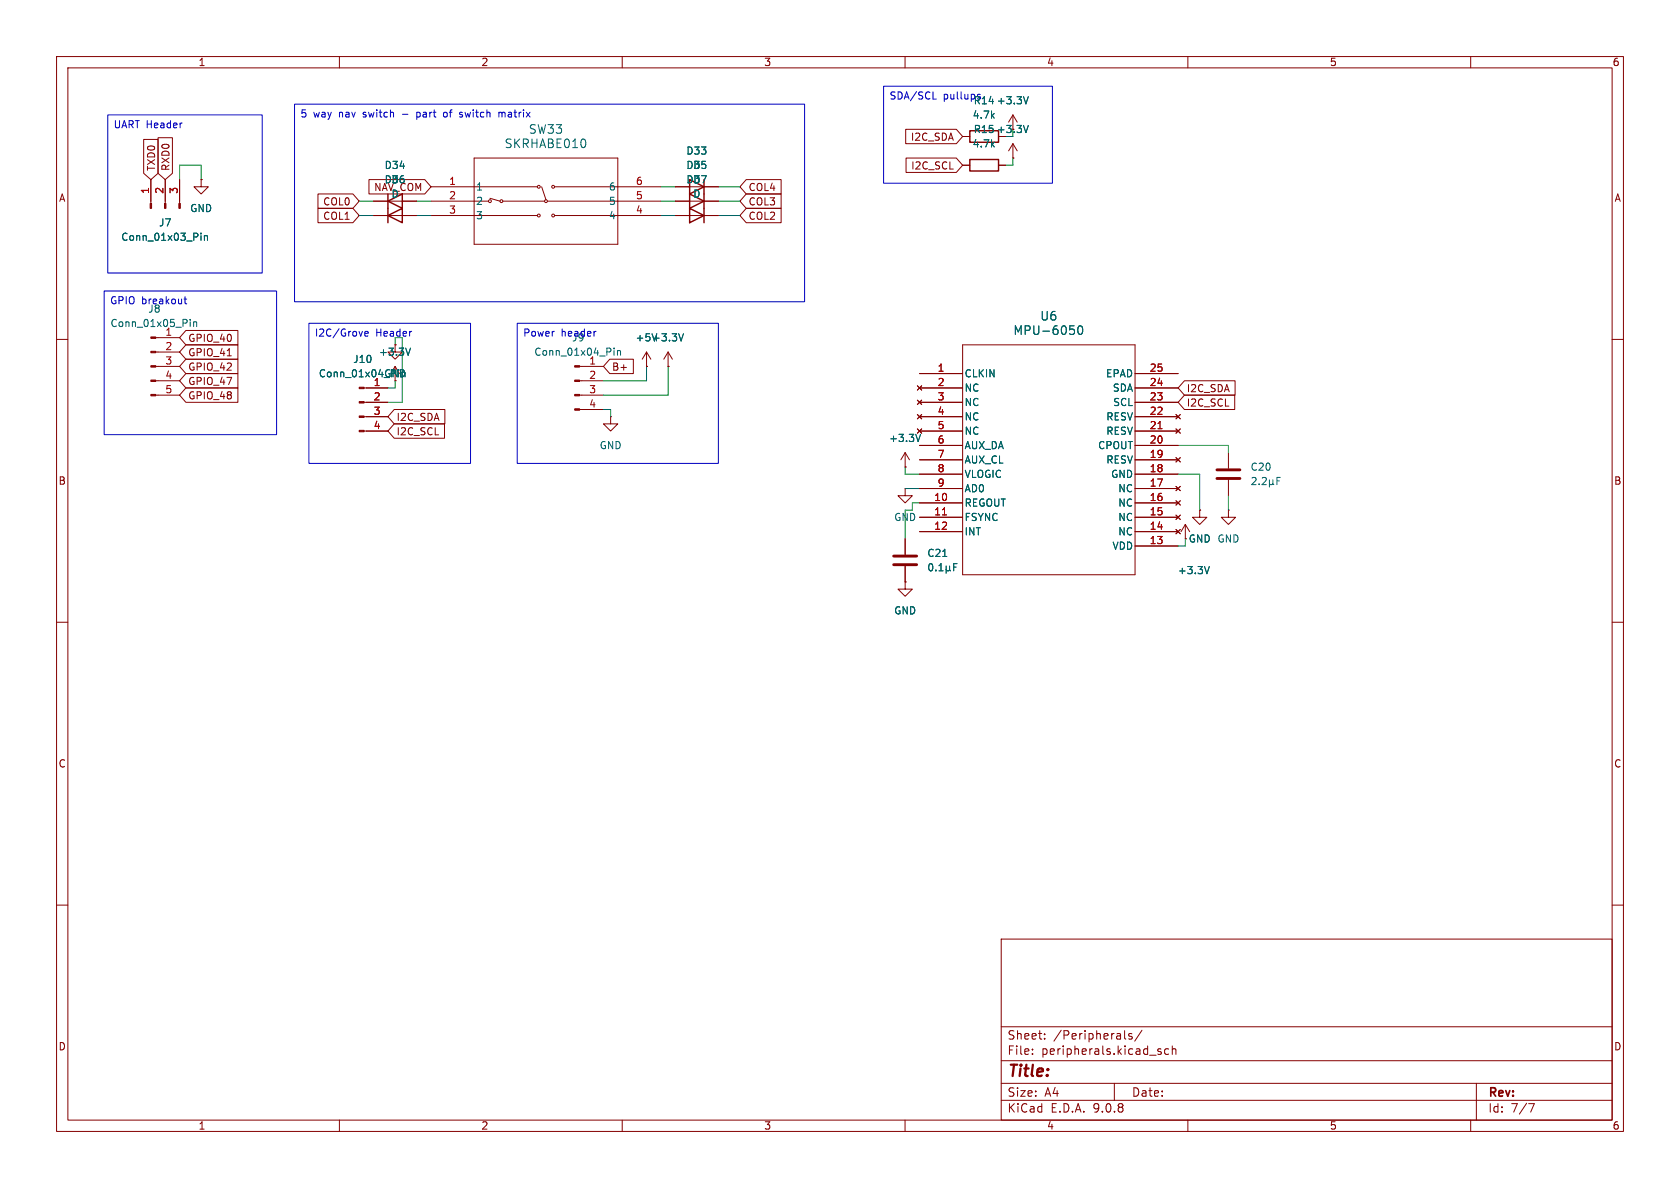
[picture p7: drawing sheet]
<svg xmlns="http://www.w3.org/2000/svg" width="297mm" height="210mm" viewBox="0 0 297 210" stroke-linecap="round" stroke-linejoin="round" font-family="sans-serif">
<g fill="none" stroke="#840000" stroke-width=".18">
<path d="M10 10h277v190h-277zM12 12h273v186h-273zM60 10v2M110 10v2M160 10v2M210 10v2M260 10v2M25.4 24.6h2.5v6l-1.2 1.2-1.3-1.2zM26.7 31.8v4.2M27.9 24.3h2.6v6.3l-1.3 1.2-1.3-1.2zM29.2 31.8v4.2M31.7 31.8v4.2"/>
<path d="M35.6 31.8v1.2h1.2l-1.2 1.3-1.3-1.3h1.3M35.6 31.8h.1M56.2 34.3h6.2l1.1 1.3-1.1 1.2h-6.2zM56.2 36.8h6.2l1.1 1.3-1.1 1.3h-6.2zM65.2 31.7h9.9l1.1 1.3-1.1 1.3h-9.9zM66 38.1h7.7M66 35.6h7.7M76.2 38.1h18.8M76.2 35.6h10.2M76.2 33h18.8M83.8 27.9h25.4v15.3h-25.4zM86.6 35.1l1.8 .5"/>
<path d="M88.9 35.6h7.4M95.8 33l.7 2.3M96.8 35.6h20M98 38.1h18.8M98 33h18.8M119.4 38.1h7.6M119.4 35.6h7.6M119.4 33h2.5M124.5 33h2.5M131.9 36.8h6.2v2.6h-6.2l-1.1-1.3zM131.9 34.3h6.2v2.5h-6.2l-1.1-1.2zM131.9 31.7h6.2v2.6h-6.2l-1.1-1.3z"/>
<path d="M160.1 22.9h9l1.1 1.2-1.1 1.3h-9zM160.2 27.9h8.9l1.1 1.3-1.1 1.3h-8.9zM170.2 29.2h1.2M170.2 24.1h1.2M176.5 29.2h1.3M179.1 27.9h.1M179.1 20.3l-.8 1.3M179.1 20.3l.7 1.3M179.1 20.3v2.6M179.1 25.4v2.5M179.1 25.4l-.8 1.3M179.1 25.4l.7 1.3"/>
<path d="M27.5 59.7h4.2M32.9 58.4h9.2v2.6h-9.2l-1.2-1.3zM10 60h2M27.5 62.2h4.2M27.5 64.8h4.2M27.5 67.3h4.2M27.5 69.9h4.2M32.9 63.5h9.2v2.5h-9.2l-1.2-1.2zM32.9 68.6h9.2v2.5h-9.2l-1.2-1.2zM32.9 66h9.2v2.6h-9.2l-1.2-1.3zM32.9 61h9.2v2.5h-9.2l-1.2-1.3zM40.2 62.9h.7"/>
<path d="M64.4 68.6h4.2M64.4 71.1h4.2M64.4 73.7h4.2M64.4 76.2h4.2M69.7 74.9h8.9v2.6h-8.9l-1.1-1.3zM69.7 72.4h8.9v2.5h-8.9l-1.1-1.2zM69.8 61v1.2h1.3l-1.3 1.3-1.2-1.3h1.2M69.8 61h.1M69.8 64.8l-.7 1.2M69.8 64.8l.8 1.2M69.8 64.8v2.5M102.5 64.8h4.2"/>
<path d="M102.5 67.3h4.2M102.5 69.9h4.2M102.5 72.4h4.2M107.8 63.5h4.2v2.5h-4.2l-1.1-1.2zM107.9 73.7v1.2h1.3l-1.3 1.3-1.2-1.3h1.2M107.9 73.7h.1M114.3 64.8h.1M114.3 62.2l-.8 1.3M114.3 62.2l.8 1.3M114.3 62.2v2.6M118.1 64.8h.1M118.1 62.2l-.8 1.3"/>
<path d="M118.1 62.2l.8 1.3M118.1 62.2v2.6M162.2 68.2l.7 .8M162.2 70.7l.7 .8M162.2 73.3l.7 .7M162.2 75.8l.7 .8M162.6 66h7.6M162.6 68.6h7.6M162.6 71.1h7.6M162.6 73.7h7.6M162.6 76.2h7.6M162.6 78.7h7.6"/>
<path d="M162.9 68.2l-.7 .8M162.9 70.7l-.7 .8M162.9 73.3l-.7 .7M162.9 75.8l-.7 .8M170.2 61h30.5v40.6h-30.5zM200.7 66h7.6M200.7 68.6h7.6M200.7 71.1h7.6M200.7 73.7h7.6M200.7 76.2h7.6M200.7 78.7h7.6M207.9 73.3l.8 .7"/>
<path d="M207.9 75.8l.8 .8M208.7 73.3l-.8 .7M208.7 75.8l-.8 .8M209.4 67.3h8.9v2.6h-8.9l-1.1-1.3zM209.4 69.8h8.9v2.6h-8.9l-1.1-1.3zM285 60h2M160 82.6h.1M160 86.4v1.2h1.3l-1.3 1.3-1.3-1.3h1.3M160 86.4h.1M160 80l-.7 1.3M160 80l.8 1.3M160 80v2.6"/>
<path d="M160 95.3v2.7M162.6 81.3h7.6M162.6 83.8h7.6M162.6 86.4h7.6M162.6 88.9h7.6M162.6 91.4h7.6M162.6 94h7.6M200.7 81.3h7.6M200.7 83.8h7.6M200.7 86.4h7.6M200.7 88.9h7.6M200.7 91.4h7.6"/>
<path d="M200.7 94h7.6M200.7 96.5h7.6M207.9 80.9l.8 .8M207.9 86l.8 .7M207.9 88.5l.8 .8M207.9 91.1l.8 .7M207.9 93.6l.8 .8M208.7 80.9l-.8 .8M208.7 86l-.8 .7M208.7 88.5l-.8 .8M208.7 91.1l-.8 .7M208.7 93.6l-.8 .8"/>
<path d="M209.5 92.7l-.7 1.3M209.5 92.7l.8 1.3M209.5 92.7v2.6M212.1 90.2v1.2h1.3l-1.3 1.3-1.3-1.3h1.3M212.1 90.2h.1M217.2 90.2v1.2h1.2l-1.2 1.3-1.3-1.3h1.3M217.2 90.2h.1M217.2 80v2.8M217.2 84.8v2.8M10 110h2M160 102.9v1.2h1.3l-1.3 1.3-1.3-1.3h1.3M160 102.9h.1"/>
<path d="M160 100.1v2.8M285 110h2M10 160h2M177 166h108v32h-108zM285 160h2M60 198v2M110 198v2M160 198v2M177 194.5h108M177 191.5h108M177 187.5h108M177 181.5h108"/>
<path d="M182.5 186.3v.1M182.5 185.5v.1M184.7 183.6v.1M184.7 182.8v.1M197 191.5v3M198.8 182.2v1.3l.2 .2M200.1 182.8l-.4-.1-.2 .2 .1 .2 .5 .2v.3h-.6M201.9 182.1l-1.3 2M204.7 185.8l.5 .2 .1 .1-.1 .2-.4 .1M204.7 185.5h.5M206.6 185.5l-.4-.1-.3 .3v.4l.1 .2h.6M207.2 185.5l.3-.1 .3 .1 .1 .9"/>
<path d="M207.2 184.9v1.5M210 198v2M260 198v2M261 191.5v6.5M270.2 195.1h1l-.6 1.5"/>
<circle cx="86.6" cy="35.6" r=".25"/>
<circle cx="88.6" cy="35.6" r=".25"/>
<circle cx="95.2" cy="38.1" r=".25"/>
<circle cx="95.2" cy="33" r=".25"/>
<circle cx="96.5" cy="35.6" r=".25"/>
<circle cx="97.8" cy="33" r=".25"/>
<circle cx="97.8" cy="38.1" r=".25"/>
</g>
<path d="M68.6 35.6l2.5-1.3v2.5zM68.6 38.1l2.5-1.3v2.6zM68.6 34.3v5.1M121.9 36.8l2.6 1.3-2.6 1.3zM121.9 31.8l2.6 1.2-2.6 1.3zM121.9 34.3l2.6 1.3-2.6 1.2zM124.5 31.8v7.6M171.4 28.2h5.1v2h-5.1zM171.4 23.1h5.1v2h-5.1z" fill="none" stroke="#840000" stroke-width=".25"/>
<g fill="none" stroke="#006464" stroke-width=".18">
<path d="M181.8 17.1l-.4 1.3M103.4 24.7l.2 .5-.2 .8M181.8 22.2l-.4 1.2M33.6 56.5v.1M33.6 56.9v.8M34.2 56.9v.8M34.2 57l.2-.1h.3l.1 .8M35.5 41.2v.1M35.5 41.6v.9M36.1 41.6v.9M36.1 41.8l.2-.2 .3 .1 .1 .8M120.8 59l-.4 1.3"/>
<path d="M189.2 57.6h.7M189.8 58.2l.2 .3-.2 .5M190.7 57.7l.2-.1a.83 .83 0 0 1 .6 .6 .83 .83 0 0 1-.3 .8l-.2 .1a.82 .82 0 0 1-.3-1.4zM72.6 61.5l-.5 1.3M108.6 61.5v.2M108.6 62v.8M109.2 62v.8M109.2 62.1l.1-.1h.3l.1 .8M162.7 76.8l-.4 1.2M164.3 99.8l.2-.2a.68 .68 0 0 1 .4 .7 .68 .68 0 0 1-.4 .6l-.2-.1-.1-.4zM166.7 98.4h.7M169.2 99.6h-.6v1.3"/>
<path d="M221.3 84.5l.5-.1 .3 .4-.8 .9h.8M222.6 85.5v.2M223.1 84.5l.5-.1 .3 .4-.8 .9h.8M224.4 85.5l.2 .2h.2l.2-.2M224.4 84.8v1.3M225 85.5l.2 .2M225 84.8v.7M225.7 85h.5M226.4 84.4h-.7v1.3M165.5 100.8v.1M166 100.9h.7M166 100l.4-.4v1.3"/>
<path d="M167.3 100.7l.1 .2h.3l.2-.2M167.3 100.1v1.2M167.9 100.7l.2 .2M167.9 100.1v.6M168.6 100.2h.4M213.8 100.1l-.4 1.3"/>
</g>
<path d="M158 98.3h4.1M158 99.8h4.1M215.1 83.1h4.1M215.1 84.6h4.1" fill="none" stroke="#840000" stroke-width=".51"/>
<g fill="#840000" stroke="#840000" stroke-width=".18">
<path d="M26.7 59.6h.8v.2h-.8z"/>
<path d="M26.7 62.1h.8v.3h-.8z"/>
<path d="M26.7 64.6h.8v.3h-.8z"/>
<path d="M26.7 67.2h.8v.2h-.8z"/>
<path d="M26.7 69.7h.8v.3h-.8z"/>
<path d="M101.6 64.6h.9v.3h-.9z"/>
<path d="M101.6 67.2h.9v.2h-.9z"/>
<path d="M101.6 69.7h.9v.3h-.9z"/>
<path d="M101.6 72.3h.9v.2h-.9z"/>
<path d="M63.5 68.5h.9v.2h-.9z"/>
<path d="M63.5 71h.9v.2h-.9z"/>
<path d="M63.5 73.5h.9v.3h-.9z"/>
<path d="M63.5 76.1h.9v.2h-.9z"/>
<path d="M26.5 36h.3v.8h-.3z"/>
<path d="M29.1 36h.2v.8h-.2z"/>
<path d="M31.6 36h.3v.8h-.3z"/>
</g>
<path d="M204.7 75.8h.7M166.6 91h.7" fill="none" stroke="#a90000" stroke-width=".18"/>
<g fill="none" stroke="#009600" stroke-width=".18">
<path d="M31.7 31.8v-2.6h3.9v2.6M63.5 38.1h2.5M63.5 35.6h2.5M73.7 38.1h2.5M73.7 35.6h2.5M116.8 33h2.6M116.8 38.1h2.6M116.8 35.6h2.6M127 33h3.8M127 38.1h3.8M127 35.6h3.8M179.1 27.9v1.3h-1.3"/>
<path d="M69.8 59.7v1.3M71.1 59.7v11.4h-2.5M69.8 67.3v1.3h-1.2M106.7 72.4h1.2v1.3M114.3 64.8v2.5h-7.6M118.1 64.8v5.1h-11.4M208.3 78.7h8.9v1.3M160 82.6v1.2h2.6M160 86.4h2.6M162.6 88.9h-1.3v1.3h-1.3v5.1M208.3 83.8h3.8v6.4M208.3 96.5h1.2"/>
<path d="M217.2 87.6v2.6"/>
</g>
<g fill="none" stroke="#0000c2" stroke-width=".18">
<path d="M52.1 18.4h90.1v34.9h-90.1zM73.7 19.8v1.3M73.8 19.8l-.1 .1M78.8 19.8l-.3 .1-.1 .2 .1 .5 .3 .1M81.3 19.9h.4M88.2 20l.4-.2 .1 .2M88.2 19.8v.9M88.9 19.8l-.2 .2M156.2 15.2h29.9v17.2h-29.9zM164.9 17.5h.6M172.9 16.7h.4M19 20.3h27.4v28h-27.4z"/>
<path d="M71.1 20.2h1M73.7 20.6l.1 .1M81.3 20.2l.5 .2M81.8 20.5l-.2 .2-.4-.1M88.7 20v.7M18.4 51.4h30.5v25.4h-30.5zM32.5 52.9h.5M32.7 52.4v1.1l.3 .2M54.6 57.2h28.6v24.7h-28.6zM64.5 59l.6-.1-.1-.3h-.3l-.2 .2 .1 .6h.4M91.4 57.2h35.6v24.7h-35.6zM105.3 58.6h.1"/>
</g>
<text font-size="2.8" fill="#840000" x="178" y="190.9">Title:</text>
<g font-size="2.1" fill="#006464">
<text x="93.4" y="23.9">SW33</text>
<text x="89.1" y="26.4">SKRHABE010</text>
<text x="179.1" y="59.4">MPU-6050</text>
<text x="183.8" y="56.9">U6</text>
</g>
<g font-size="2.1" fill="#840000">
<text x="178" y="184">Sheet:</text>
<text x="186.2" y="184">/Peripherals/</text>
<text x="178" y="186.7">File:</text>
<text x="184.1" y="186.7">peripherals.kicad_sch</text>
<text x="178" y="196.9">KiCad</text>
<text x="178" y="194.1">Size:</text>
<text x="184.7" y="194.1">A4</text>
<text x="185.7" y="196.9">E.D.A.</text>
<text x="193.3" y="196.9">9.0.8</text>
<text x="200" y="194.1">Date:</text>
<text x="263" y="194.3">Rev:</text>
<text x="263" y="196.9">Id:</text>
<text x="267.1" y="196.9">7/7</text>
</g>
<g font-size="1.8" fill="#840000">
<text x="35" y="11.9">1</text>
<text x="85" y="11.9">2</text>
<text x="135" y="11.9">3</text>
<text x="185" y="11.9">4</text>
<text x="235" y="11.9">5</text>
<text x="285" y="11.9">6</text>
<text x="160.9" y="25.1">I2C_SDA</text>
<text x="10.3" y="35.9">A</text>
<text x="27.6" y="30.3" transform="rotate(-90 27.6 30.3)">TXD0</text>
<text x="30.2" y="30.3" transform="rotate(-90 30.2 30.3)">RXD0</text>
<text x="66" y="34">NAV_COM</text>
<text x="132.2" y="34">COL4</text>
<text x="161" y="30.2">I2C_SCL</text>
<text x="285.3" y="35.9">A</text>
<text x="57" y="36.5">COL0</text>
<text x="57" y="39.1">COL1</text>
<text x="132.2" y="39.1">COL2</text>
<text x="132.2" y="36.5">COL3</text>
<text x="33.2" y="65.7">GPIO_42</text>
<text x="33.2" y="60.6">GPIO_40</text>
<text x="33.2" y="63.2">GPIO_41</text>
<text x="108.1" y="65.7">B+</text>
<text x="33.2" y="70.8">GPIO_48</text>
<text x="33.2" y="68.3">GPIO_47</text>
<text x="209.7" y="69.5">I2C_SDA</text>
<text x="70" y="77.2">I2C_SCL</text>
<text x="70" y="74.6">I2C_SDA</text>
<text x="209.7" y="72.1">I2C_SCL</text>
<text x="10.3" y="85.9">B</text>
<text x="285.3" y="85.9">B</text>
<text x="210.1" y="96.1">GND</text>
<text x="10.3" y="135.9">C</text>
<text x="285.3" y="135.9">C</text>
<text x="10.3" y="185.9">D</text>
<text x="285.3" y="185.9">D</text>
<text x="35" y="199.9">1</text>
<text x="85" y="199.9">2</text>
<text x="135" y="199.9">3</text>
<text x="185" y="199.9">4</text>
<text x="235" y="199.9">5</text>
<text x="285" y="199.9">6</text>
</g>
<g font-size="1.8" fill="#0000c2">
<text x="157.2" y="17.9">SDA/SCL</text>
<text x="20" y="23">UART Header</text>
<text x="53" y="21.1">5</text>
<text x="55.4" y="21.1">way</text>
<text x="60" y="21.1">nav</text>
<text x="64.5" y="21.1">switch</text>
<text x="74.3" y="21.1">part</text>
<text x="79.3" y="21.1">of</text>
<text x="82.3" y="21.1">switch</text>
<text x="89.4" y="21.1">matrix</text>
<text x="19.4" y="54.1">GPIO breakout</text>
<text x="26.1" y="55.5">J8</text>
<text x="55.6" y="59.8">I2C/Grove</text>
<text x="66.4" y="59.8">Header</text>
<text x="92.4" y="59.8">Power</text>
<text x="99.2" y="59.8">header</text>
<text x="101" y="60.6">J9</text>
</g>
<g font-size="1.8" fill="#006464">
<text x="166.7" y="17.9">pullups</text>
<text x="171.9" y="21.2">4.7k</text>
<text x="172" y="23.7">R15 +3.3V</text>
<text x="172" y="18.6">R14 +3.3V</text>
<text x="121.2" y="27.5">D33</text>
<text x="171.9" y="26.3">4.7k</text>
<text x="67.9" y="30.1">D34</text>
<text x="67.9" y="32.6">D36</text>
<text x="69.1" y="32.6">D</text>
<text x="69.1" y="35.2">D</text>
<text x="84.1" y="33.9">1</text>
<text x="107.6" y="33.9">6</text>
<text x="121.2" y="32.6">D37</text>
<text x="121.2" y="30.1">D35</text>
<text x="122.5" y="35.2">D</text>
<text x="122.5" y="30.1">D</text>
<text x="122.5" y="32.6">D</text>
<text x="28" y="40.2">J7</text>
<text x="33.5" y="37.7">GND</text>
<text x="84.1" y="36.4">2</text>
<text x="84.1" y="39">3</text>
<text x="107.6" y="36.4">5</text>
<text x="107.6" y="39">4</text>
<text x="21.3" y="42.8">Conn_01x03_Pin</text>
<text x="19.4" y="58">Conn_01x05_Pin</text>
<text x="29.1" y="59.4">1</text>
<text x="62.3" y="64.4">J10</text>
<text x="66.9" y="63.1">+3.3V</text>
<text x="94.4" y="63.1">Conn_01x04_Pin</text>
<text x="104.1" y="64.5">1</text>
<text x="112.3" y="60.6">+5V+3.3V</text>
<text x="56.3" y="66.9">Conn_01x04_Pin</text>
<text x="67.8" y="66.9">GND</text>
<text x="170.4" y="66.9">CLKIN</text>
<text x="170.4" y="69.4">NC</text>
<text x="170.4" y="72">NC</text>
<text x="195.4" y="66.9">EPAD</text>
<text x="196.6" y="69.4">SDA</text>
<text x="196.7" y="72">SCL</text>
<text x="170.4" y="74.5">NC</text>
<text x="170.4" y="77.1">NC</text>
<text x="195.5" y="74.5">RESV</text>
<text x="195.5" y="77.1">RESV</text>
<text x="105.9" y="79.6">GND</text>
<text x="157.1" y="78.3">+3.3V</text>
<text x="170.4" y="79.6">AUX_DA</text>
<text x="170.4" y="82.1">AUX_CL</text>
<text x="194" y="79.6">CPOUT</text>
<text x="195.5" y="82.1">RESV</text>
<text x="221" y="83.4">C20</text>
<text x="170.4" y="84.7">VLOGIC</text>
<text x="170.4" y="87.2">AD0</text>
<text x="170.4" y="89.8">REGOUT</text>
<text x="196.3" y="84.7">GND</text>
<text x="197.6" y="87.2">NC</text>
<text x="197.6" y="89.8">NC</text>
<text x="158" y="92.3">GND</text>
<text x="170.4" y="92.3">FSYNC</text>
<text x="170.4" y="94.8">INT</text>
<text x="197.6" y="92.3">NC</text>
<text x="197.6" y="94.8">NC</text>
<text x="163.8" y="98.7">C21</text>
<text x="196.6" y="97.4">VDD</text>
<text x="208.1" y="101.7">+3.3V</text>
<text x="210.1" y="96.1">GND GND</text>
<text x="158" y="108.8">GND</text>
</g>
<g font-size="1.8" fill="#a90000">
<text x="26.4" y="34.4" transform="rotate(-90 26.4 34.4)">1</text>
<text x="29" y="34.4" transform="rotate(-90 29 34.4)">2</text>
<text x="31.5" y="34.4" transform="rotate(-90 31.5 34.4)">3</text>
<text x="79.3" y="32.8">1</text>
<text x="79.3" y="35.3">2</text>
<text x="112.3" y="32.8">6</text>
<text x="112.3" y="35.3">5</text>
<text x="79.3" y="37.8">3</text>
<text x="112.3" y="37.8">4</text>
<text x="29.1" y="62">2</text>
<text x="29.1" y="64.5">3</text>
<text x="165.7" y="65.8">1</text>
<text x="203.2" y="65.8">25</text>
<text x="29.1" y="67.1">4</text>
<text x="29.1" y="69.6">5</text>
<text x="66" y="68.3">1</text>
<text x="66" y="70.9">2</text>
<text x="104.1" y="67.1">2</text>
<text x="104.1" y="69.6">3</text>
<text x="165.7" y="68.3">2</text>
<text x="165.7" y="70.9">3</text>
<text x="203.2" y="68.3">24</text>
<text x="203.2" y="70.9">23</text>
<text x="66" y="73.4">3</text>
<text x="66" y="75.9">4</text>
<text x="104.1" y="72.1">4</text>
<text x="165.7" y="73.4">4</text>
<text x="165.7" y="75.9">5</text>
<text x="203.2" y="73.4">22</text>
<text x="203.2" y="75.9">21</text>
<text x="165.7" y="78.5">6</text>
<text x="165.7" y="81">7</text>
<text x="165.7" y="83.6">8</text>
<text x="203.2" y="78.5">20</text>
<text x="203.2" y="81">19</text>
<text x="203.2" y="83.6">18</text>
<text x="165.1" y="88.6">10</text>
<text x="165.7" y="86.1">9</text>
<text x="203.2" y="86.1">17</text>
<text x="203.2" y="88.6">16</text>
<text x="165.1" y="91.2">11</text>
<text x="165.1" y="93.7">12</text>
<text x="203.2" y="91.2">15</text>
<text x="203.2" y="93.7">14</text>
<text x="203.2" y="96.3">13</text>
</g>
</svg>
